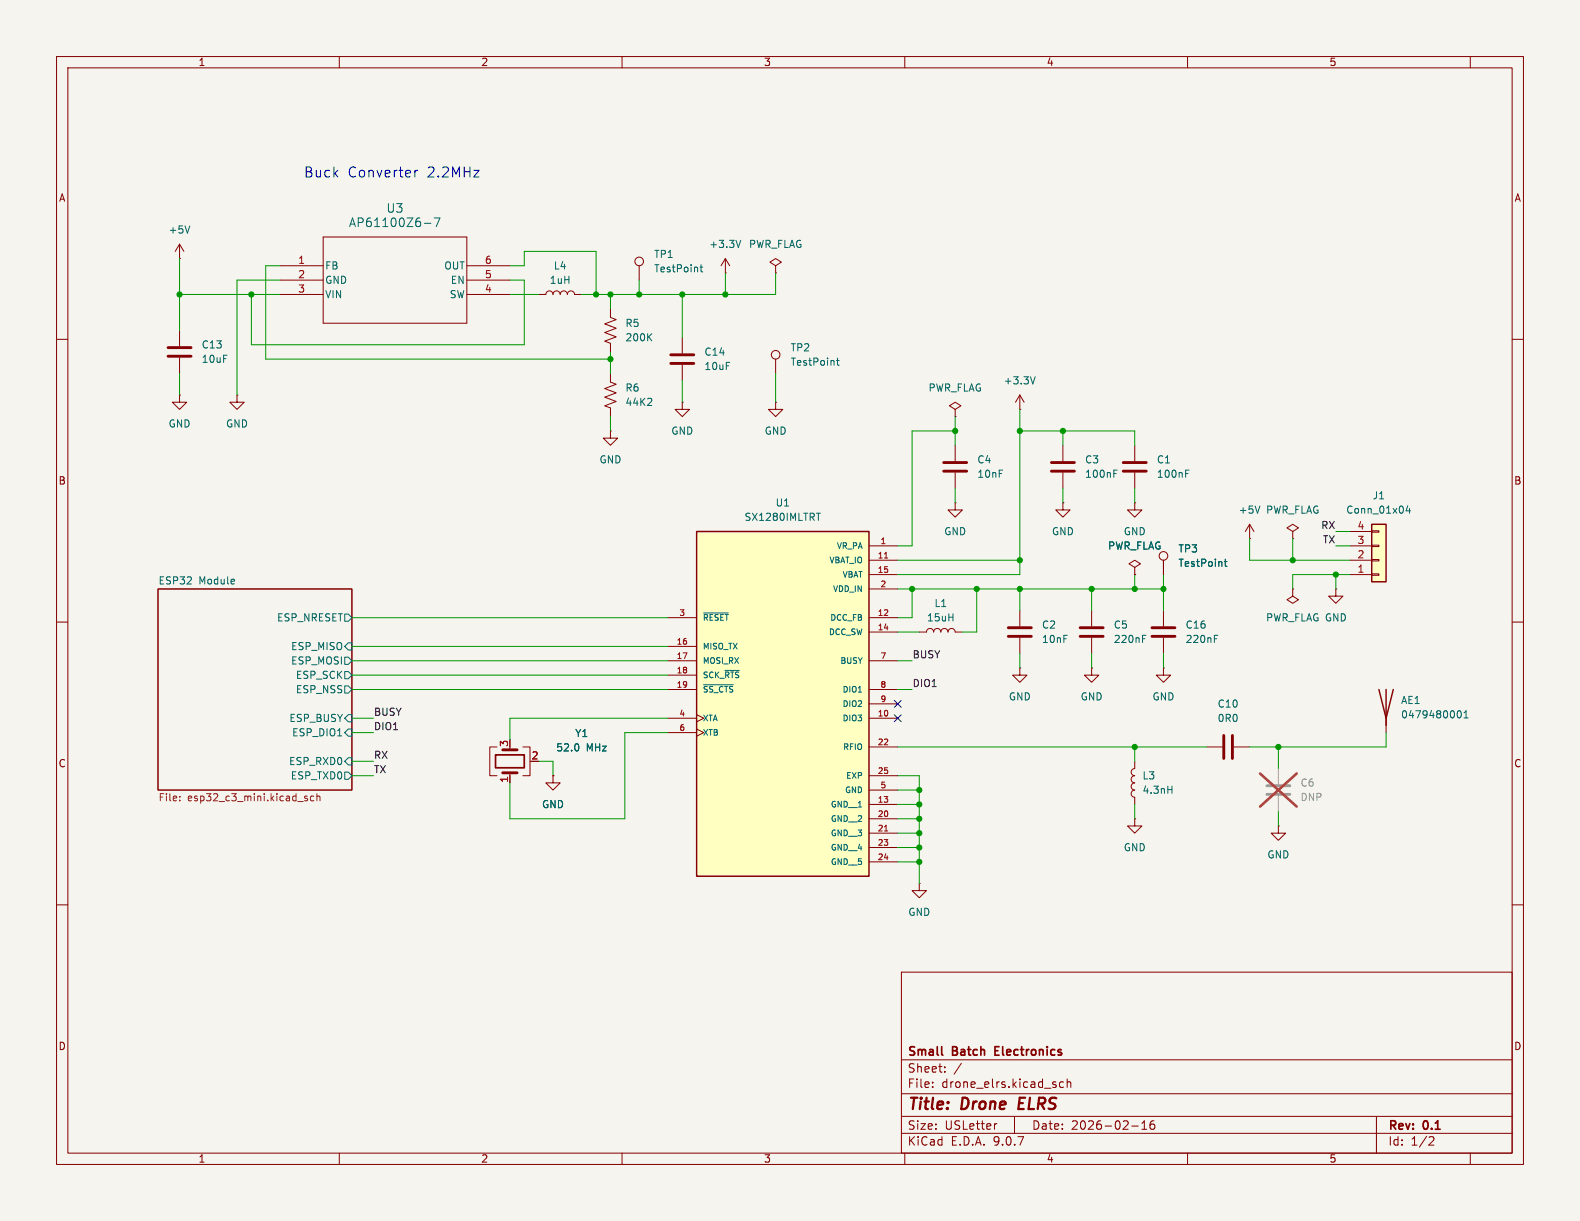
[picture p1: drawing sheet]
<svg xmlns="http://www.w3.org/2000/svg" width="279mm" height="216mm" viewBox="0 0 279 216" stroke-linecap="round" stroke-linejoin="round" font-family="sans-serif">
<path d="M0 0h279.4v215.9h-279.4z" fill="#f5f4ef" stroke="#f5f4ef" stroke-width=".18"/>
<g fill="none" stroke="#840000" stroke-width=".18">
<path d="M10 10h259.4v195.9h-259.4zM12 12h255.4v191.9h-255.4zM60 10v2M110 10v2M160 10v2M210 10v2M260 10v2M10 60h2M107.9 66v1.6l1.1 .3-2.1 .8 2.1 .8-2.1 .7 2.1 .8-2.1 .8 1 .3v1.6M137.2 71.1v1.3h1.2l-1.2 1.3-1.3-1.3h1.3M137.2 71.1h.1M137.2 63.5v2.5"/>
<path d="M267.4 60h2M10 110h2M27.9 104.1h34.3v35.6h-34.3zM236.2 104.1v1.3h1.3l-1.3 1.3-1.3-1.3h1.3M236.2 104.1h.1M267.4 110h2M10 160h2M159.4 171.9h108v32h-108zM267.4 160h2M159.4 197.4h108M159.4 193.4h108M159.4 187.4h108"/>
<path d="M164.9 192.1v.2M164.9 191.4v.1M167.1 189.4v.2M167.1 188.7v.1M170 188l-1.3 1.9M176.3 198.7l-.3 .1M179.4 197.4v3M188.1 191.4l-.5-.1-.2 .3v.4l.1 .2h.6M188.7 191.4l.2-.1 .4 .1 .1 .9M188.7 190.8v1.5M200.1 199.1h1.2M201.9 199.7h.9"/>
<path d="M201.9 198.6l.5-.4v1.5M204.1 198.2a.59 .59 0 0 0-.7 .6v.6l.1 .2 .4 .1 .2-.2 .1-.5-.1-.2h-.5l-.2 .2M243.4 197.4v6.5M60 203.9v2M110 203.9v2M159.4 200.4h108M160 203.9v2M210 203.9v2M252.9 201l.5 .1 .2 .3-1 1.1h1M260 203.9v2"/>
<circle cx="137.2" cy="62.7" r=".76"/>
</g>
<path d="M180.3 194.1l-.2 2h.9" fill="none" stroke="#840000" stroke-width=".4"/>
<path d="M166.5 186.4l.2 .2M176 185.8h.5M176.7 185.1h-.7v1.5h.7" fill="none" stroke="#840000" stroke-width=".3"/>
<path d="M115.1 70.5l.2 .2-.1 .3-.7 .7h.8M147.9 63.7h.5M148.1 63.3v1.1l.3 .2M61 116.2h.6l.6 .6-.6 .7h-.6zM61 108.6h.6l.6 .6-.6 .7h-.6zM61 118.7h.6l.6 .7-.6 .6h-.6zM61.6 113.7h.6v1.2h-.6l-.6-.6zM61 121.3h.6l.6 .6-.6 .7h-.6zM61 136.5h.6l.6 .7-.6 .6h-.6zM61.6 126.4h.6v1.2h-.6l-.6-.6zM61.6 128.9h.6v1.3h-.6l-.6-.7zM61.6 134h.6v1.3h-.6l-.6-.7z" fill="none" stroke="#006464" stroke-width=".18"/>
<path d="M31.8 141.5v.1M31.8 140.8v.1M53.9 141l.5 .4-.2 .2-.3-.1M54.3 140.8h-.3l-.1 .1M55.5 140.8h-.4l-.2 .2 .1 .5h.5M56 140.9l.2-.1h.3l.1 .8M56 140.3v1.3" fill="none" stroke="#725600" stroke-width=".18"/>
<path d="M123.2 94h30.5v60.9h-30.5z" fill="#ffffc2"/>
<path d="M123.2 94h30.5v60.9h-30.5z" fill="none" stroke="#840000" stroke-width=".25"/>
<g fill="none" stroke="#840000" stroke-width=".18">
<path d="M107.9 54.6v1.5l1.1 .4-2.1 .8 2.1 .7-2.1 .8 2.1 .8-2.1 .7 1 .4v1.5M128.3 48.3h.1M128.3 45.7l-.8 1.3M128.3 45.7l.7 1.3M128.3 45.7v2.6M137.2 47l1-.6-1-.7-1.1 .7 1.1 .6v1.3M137.2 48.3h.1M107.9 76.2v1.3h1.3l-1.3 1.2-1.2-1.2h1.2M107.9 76.2h.1M120.6 71.1v1.3h1.3l-1.3 1.3-1.2-1.3h1.2M120.6 71.1h.1M168.9 72.4l1-.6-1-.7-1 .7 1 .6v1.3"/>
<path d="M168.9 73.7h.1M168.9 78.7v2.8M180.3 72.4h.1M180.3 69.9v2.5M180.3 69.9l-.7 1.2M180.3 69.9l.8 1.2M188 78.7v2.8M153.7 96.5h5M153.7 99.1h5M168.9 88.9v1.3h1.3l-1.3 1.2-1.3-1.2h1.3M168.9 88.9h.1M168.9 83.6v2.8"/>
<path d="M188 88.9v1.3h1.2l-1.2 1.2-1.3-1.2h1.3M188 88.9h.1M188 83.6v2.8M118.1 109.2h5.1M118.1 114.3h5.1M118.1 116.8h5.1M118.1 119.4h5.1M153.7 109.2h5M153.7 116.8h5M153.7 101.6h5M153.7 104.1h5M153.7 111.8h5"/>
<path d="M180.3 118.1v1.3h1.3l-1.3 1.3-1.2-1.3h1.2M180.3 118.1h.1M180.3 108v2.7M180.3 112.8v2.8M228.6 104.1v1.3l1 .6-1 .7-1-.7 1-.6M228.6 104.1h.1M118.1 121.9h5.1M118.1 127h5.1M118.1 129.5h5.1M123.2 126.4l1.3 .6-1.3 .6M123.2 128.9l1.3 .6-1.3 .7M153.7 121.9h5"/>
<path d="M153.7 127h5M153.7 124.5h5M153.7 132.1h5M153.7 137.2h5M153.7 139.7h5M153.7 142.2h5M153.7 144.8h5M153.7 147.3h5M153.7 149.9h5M153.7 152.4h5"/>
</g>
<path d="M114.7 59.5l.6 .8M115.3 59l-.8 .7M131 42.5l-.4 1.3M183.1 66.6l-.5 1.3M144.4 90.7h.7M197 83.7h.4M197 83.1h.6M124.4 108.4h4.4M128.2 118.5h2.5M124.4 121.1h5.3" fill="none" stroke="#006464" stroke-width=".18"/>
<path d="M156.4 98.7h.6M156.4 146.9h.6" fill="none" stroke="#a90000" stroke-width=".18"/>
<path d="M166.9 81.8h4M166.9 83.3h4M185.9 81.8h4.1M185.9 83.3h4.1M178.3 111h4.1M178.3 112.5h4.1" fill="none" stroke="#840000" stroke-width=".51"/>
<path d="M242.6 92.7h2.5v10.2h-2.5z" fill="#ffffc2"/>
<path d="M242.6 92.7h2.5v10.2h-2.5zM243.8 121.9l1.3 5.1 1.3-5.1M245.1 121.9v6.4" fill="none" stroke="#840000" stroke-width=".25"/>
<g fill="none" stroke="#840000" stroke-width=".18">
<path d="M31.7 45.7h.1M31.7 43.2l-.7 1.3M31.7 43.2l.8 1.3M31.7 43.2v2.5M31.7 58.4v2.8M49.5 52.1h7.6M49.5 49.5h7.6M49.5 47h7.6M57.1 41.9h25.4v15.3h-25.4zM82.5 52.1h7.7M82.5 49.5h7.7M82.5 47h7.7"/>
<path d="M95.2 52.1h1.3a.64 .64 0 0 1 .7-.7 .64 .64 0 0 1 .6 .7 .64 .64 0 0 1 .6-.7 .64 .64 0 0 1 .7 .7 .64 .64 0 0 1 .6-.7 .64 .64 0 0 1 .6 .7 .64 .64 0 0 1 .7-.7 .64 .64 0 0 1 .6 .7h1.3M113 47v2.5M120.6 59.7v2.8M31.7 69.9v1.2h1.3l-1.3 1.3-1.2-1.3h1.2M31.7 69.9h.1M31.7 63.2v2.8M41.9 69.9v1.2h1.3l-1.3 1.3-1.3-1.3h1.3M41.9 69.9h.1M120.6 64.5v2.8M200.7 78.7v2.8M200.7 88.9v1.3h1.2l-1.2 1.2-1.3-1.2h1.3M200.7 88.9h.1"/>
<path d="M200.7 83.6v2.8M205.7 99.1v2.5M221 95.3h.1M221 92.7l-.8 1.3M221 92.7l.7 1.3M221 92.7v2.6M228.6 94l1-.7-1-.6-1 .6 1 .7v1.3M228.6 95.3h.1M238.8 99.1h3.8M238.8 96.5h3.8M238.8 94h3.8M242.6 98.9h1.2v.3h-1.2z"/>
<path d="M242.6 96.4h1.2v.2h-1.2zM242.6 93.9h1.2v.2h-1.2zM162.6 111.8h1.2a.64 .64 0 0 1 .7-.7 .64 .64 0 0 1 .6 .7 .64 .64 0 0 1 .6-.7 .64 .64 0 0 1 .7 .7 .64 .64 0 0 1 .6-.7 .64 .64 0 0 1 .6 .7 .64 .64 0 0 1 .7-.7 .64 .64 0 0 1 .6 .7h1.3M193 118.1v1.3h1.3l-1.3 1.3-1.2-1.3h1.2M193 118.1h.1M193 108v2.7M193 112.8v2.8M200.7 100.3l1-.6-1-.6-1.1 .6 1.1 .6v1.3M200.7 101.6h.1M205.7 118.1v1.3h1.3l-1.3 1.3-1.2-1.3h1.2M205.7 118.1h.1M205.7 108v2.7"/>
<path d="M205.7 112.8v2.8M238.8 101.6h3.8M242.6 101.5h1.2v.2h-1.2zM87.9 132.1h-1.3v5.1h1.3M90.2 136.7v1.7M92.5 132.1h1.2v5.1h-1.2M97.8 137.2v1.2h1.3l-1.3 1.3-1.3-1.3h1.3M97.8 137.2h.1M200.7 134.6v1.3a.64 .64 0 0 0-.7 .6 .64 .64 0 0 0 .7 .7 .64 .64 0 0 0-.7 .6 .64 .64 0 0 0 .7 .6 .64 .64 0 0 0-.7 .7 .64 .64 0 0 0 .7 .6 .63 .63 0 0 0-.7 .6 .63 .63 0 0 0 .7 .7v1.2M213.4 132.1h2.8M218.2 132.1h2.8M245.1 127v2.5"/>
<path d="M162.6 156.2v1.3h1.2l-1.2 1.3-1.3-1.3h1.3M162.6 156.2h.1M200.7 144.8v1.3h1.2l-1.2 1.2-1.3-1.2h1.3M200.7 144.8h.1M226.1 146.1v1.2h1.2l-1.2 1.3-1.3-1.3h1.3M226.1 146.1h.1"/>
<circle cx="113" cy="46.2" r=".76"/>
<circle cx="205.7" cy="98.3" r=".76"/>
</g>
<g fill="none" stroke="#006464" stroke-width=".18">
<path d="M33.6 39.9l-.5 1.3M75 39.5h1.2M76.8 38.5h1l-.7 1.6M123.8 47.2h.5M124 46.8v1.1l.3 .2M209.7 83.7h.4M209.7 83.1h.6M216.5 99.3h.5M216.7 98.9v1.1l.3 .1M222.8 89.5l-.4 1.2M249 89.4l-.4 .9h.8M249.3 89.9v.8"/>
<path d="M202 112.9h.5M202 112.3h.6M214.7 112.9h.5M214.7 112.3h.6M102.2 131.6l.2 .4-.2 .7M206.5 139.6h.7M207.2 139v1.3M257.7 125.9l.3-.2a.68 .68 0 0 1 .4 .6 .68 .68 0 0 1-.4 .6l-.3-.2M258.9 126.9h.7M258.9 126l.4-.3v1.2"/>
</g>
<g fill="none" stroke="#840000" stroke-width=".51">
<path d="M29.7 61.5h4.1M29.7 63h4.1M118.6 62.7h4.1M118.6 64.3h4.1M198.6 81.8h4.1M198.6 83.3h4.1M191 111h4.1M191 112.5h4.1M203.7 111h4.1M203.7 112.5h4.1M88.9 136.7h2.5M88.9 132.6h2.5"/>
<path d="M216.4 130v4.1M217.9 130v4.1"/>
</g>
<path d="M224 138.9h4.1M224 140.5h4.1" fill="none" stroke="#9c9b98" stroke-width=".51"/>
<path d="M226.1 135.9v2.8M226.1 140.7v2.8" fill="none" stroke="#9c9b98" stroke-width=".18"/>
<path d="M222.8 136.8l6.5 5.8M229.3 136.8l-6.5 5.8" fill="none" stroke="#e12e31" stroke-width=".46"/>
<path d="M87.6 133.5h5.1v2.3h-5.1z" fill="none" stroke="#840000" stroke-width=".3"/>
<g fill="none" stroke="#009600" stroke-width=".18">
<path d="M31.7 52.1h17.8M31.7 45.7v12.7M49.5 49.5h-7.6v20.4M49.5 47h-2.5v16.5h60.9M90.2 52.1h5M90.2 47h2.5v-2.5h12.7v7.6M90.2 49.5h2.5v11.5h-48.3v-8.9M107.9 52.1v2.5M113 49.5v2.6M120.6 52.1v7.6M128.3 48.3v3.8M137.2 48.3v3.8h-34.3"/>
<path d="M31.7 66v3.9M107.9 62.2v3.8M107.9 73.7v2.5M120.6 67.3v3.8M137.2 66v5.1M168.9 76.2h-7.6v20.3h-2.6M168.9 73.7v5M180.3 72.4v29.2h-21.6M180.3 76.2h20.4v2.5M188 76.2v2.5M158.7 99.1h21.6M168.9 86.4v2.5"/>
<path d="M188 86.4v2.5M200.7 86.4v2.5M221 95.3v3.8h17.8M228.6 95.3v3.8M236.2 94h2.6M236.2 96.5h2.6M62.2 116.8h55.9M62.2 109.2h55.9M62.2 114.3h55.9M62.2 119.4h55.9M158.7 116.8h2.6M158.7 104.1h47"/>
<path d="M158.7 111.8h3.9M161.3 104.1v5.1h-2.6M172.7 104.1v7.7h-2.5M180.3 104.1v3.9M180.3 115.6v2.5M193 104.1v3.9M193 115.6v2.5M200.7 101.6v2.5M205.7 101.6v6.4M205.7 115.6v2.5M236.2 101.6v2.5M238.8 101.6h-10.2v2.5"/>
<path d="M62.2 127h3.8M62.2 134.6h3.8M62.2 137.2h3.8M62.2 129.5h3.8M62.2 121.9h55.9M95.2 134.6h2.6v2.6M118.1 127h-27.9v3.8M118.1 129.5h-7.6v15.3h-20.3v-6.4M158.7 137.2h3.9v19M158.7 121.9h2.6M158.7 132.1h54.7M158.7 139.7h3.9"/>
<path d="M200.7 132.1v2.5M226.1 132.1v3.8M245.1 129.5v2.6h-24.1M158.7 144.8h3.9M158.7 149.9h3.9M158.7 152.4h3.9M158.7 147.3h3.9M158.7 142.2h3.9M200.7 142.2v2.6M226.1 143.5v2.6"/>
</g>
<path d="M158.1 126.4l1.3 1.2M158.1 123.9l1.3 1.2M159.4 126.4l-1.3 1.2M159.4 123.9l-1.3 1.2" fill="none" stroke="#000084" stroke-width=".18"/>
<path d="M73.4 30.1v1.2M73.9 30.1l-.4 .1-.1 .3" fill="none" stroke="#0000c2" stroke-width=".18"/>
<g fill="#009600" stroke="#009600" stroke-width=".18">
<circle cx="31.7" cy="52.1" r=".46"/>
<circle cx="44.4" cy="52.1" r=".46"/>
<circle cx="105.4" cy="52.1" r=".46"/>
<circle cx="200.7" cy="104.1" r=".46"/>
<circle cx="172.7" cy="104.1" r=".46"/>
<circle cx="180.3" cy="104.1" r=".46"/>
<circle cx="161.3" cy="104.1" r=".46"/>
<circle cx="180.3" cy="99.1" r=".46"/>
<circle cx="162.6" cy="144.8" r=".46"/>
<circle cx="162.6" cy="147.3" r=".46"/>
<circle cx="162.6" cy="139.7" r=".46"/>
<circle cx="162.6" cy="142.2" r=".46"/>
<circle cx="162.6" cy="149.9" r=".46"/>
<circle cx="200.7" cy="132.1" r=".46"/>
<circle cx="226.1" cy="132.1" r=".46"/>
<circle cx="228.6" cy="99.1" r=".46"/>
<circle cx="205.7" cy="104.1" r=".46"/>
<circle cx="188" cy="76.2" r=".46"/>
<circle cx="180.3" cy="76.2" r=".46"/>
<circle cx="236.2" cy="101.6" r=".46"/>
<circle cx="193" cy="104.1" r=".46"/>
<circle cx="168.9" cy="76.2" r=".46"/>
<circle cx="162.6" cy="152.4" r=".46"/>
<circle cx="128.3" cy="52.1" r=".46"/>
<circle cx="107.9" cy="63.5" r=".46"/>
<circle cx="107.9" cy="52.1" r=".46"/>
<circle cx="113" cy="52.1" r=".46"/>
<circle cx="120.6" cy="52.1" r=".46"/>
</g>
<g font-size="2.8" fill="#840000">
<text x="160.4" y="196.8">Title:</text>
<text x="170.1" y="196.8">Drone</text>
<text x="181" y="196.8">ELRS</text>
</g>
<g font-size="2.5" fill="#0000c2">
<text x="53.7" y="31.6">Buck</text>
<text x="61.5" y="31.6">Converter</text>
<text x="75.5" y="31.6">2.2MHz</text>
</g>
<g font-size="2.1" fill="#006464">
<text x="61.6" y="40.4">AP61100Z6-7</text>
<text x="68.2" y="37.8">U3</text>
</g>
<g font-size="2.1" fill="#840000">
<text x="160.4" y="189.9">Sheet:</text>
<text x="160.4" y="187.1">Small</text>
<text x="168.5" y="187.1">Batch</text>
<text x="176.6" y="187.1">Electronics</text>
<text x="160.4" y="192.6">File:</text>
<text x="166.5" y="192.6">drone_elrs.kicad_sch</text>
<text x="160.4" y="202.8">KiCad</text>
<text x="160.4" y="200">Size:</text>
<text x="167.1" y="200">USLetter</text>
<text x="168.1" y="202.8">E.D.A.</text>
<text x="175.7" y="202.8">9.0.7</text>
<text x="182.4" y="200">Date:</text>
<text x="189.4" y="200">2026-02-16</text>
<text x="245.4" y="200.2">Rev:</text>
<text x="245.4" y="202.8">Id:</text>
<text x="249.5" y="202.8">1/2</text>
<text x="251.8" y="200.2">0.1</text>
</g>
<g font-size="1.8" fill="#840000">
<text x="35" y="11.9">1</text>
<text x="85" y="11.9">2</text>
<text x="135" y="11.9">3</text>
<text x="185" y="11.9">4</text>
<text x="235" y="11.9">5</text>
<text x="10.3" y="35.9">A</text>
<text x="267.7" y="35.9">A</text>
<text x="10.3" y="85.9">B</text>
<text x="267.7" y="85.9">B</text>
<text x="10.3" y="135.9">C</text>
<text x="267.7" y="135.9">C</text>
<text x="10.3" y="185.9">D</text>
<text x="267.7" y="185.9">D</text>
<text x="35" y="205.8">1</text>
<text x="85" y="205.8">2</text>
<text x="135" y="205.8">3</text>
<text x="185" y="205.8">4</text>
<text x="235" y="205.8">5</text>
</g>
<g font-size="1.8" fill="#006464">
<text x="29.7" y="41.5">+5V</text>
<text x="57.4" y="47.9">FB</text>
<text x="78.5" y="47.9">OUT</text>
<text x="97.8" y="47.9">L4</text>
<text x="115.6" y="45.8">TP1</text>
<text x="125.3" y="44">+3.3V</text>
<text x="132.3" y="44">PWR_FLAG</text>
<text x="57.4" y="52.9">VIN</text>
<text x="57.4" y="50.4">GND</text>
<text x="79.4" y="52.9">SW</text>
<text x="79.6" y="50.4">EN</text>
<text x="97.1" y="50.4">1uH</text>
<text x="115.6" y="48.4">TestPoint</text>
<text x="110.5" y="58">R5</text>
<text x="35.6" y="61.8">C13</text>
<text x="35.6" y="64.4">10uF</text>
<text x="110.5" y="60.6">200K</text>
<text x="124.5" y="63.1">C14</text>
<text x="124.5" y="65.6">10uF</text>
<text x="139.7" y="62.3">TP2</text>
<text x="139.7" y="64.9">TestPoint</text>
<text x="110.5" y="69.4">R6</text>
<text x="110.5" y="72">44K2</text>
<text x="164.1" y="69.4">PWR_FLAG</text>
<text x="177.4" y="68.2">+3.3V</text>
<text x="29.7" y="75.8">GND</text>
<text x="39.9" y="75.8">GND</text>
<text x="118.6" y="77.1">GND</text>
<text x="135.1" y="77.1">GND</text>
<text x="105.9" y="82.1">GND</text>
<text x="172.7" y="82.1">C4</text>
<text x="191.8" y="82.1">C3</text>
<text x="204.5" y="82.1">C1</text>
<text x="137.1" y="89.8">U1</text>
<text x="172.7" y="84.7">10nF</text>
<text x="191.8" y="84.7">100nF</text>
<text x="204.5" y="84.7">100nF</text>
<text x="242.6" y="88.5">J1</text>
<text x="131.6" y="92.3">SX1280IMLTRT</text>
<text x="166.9" y="94.8">GND</text>
<text x="185.9" y="94.8">GND</text>
<text x="198.6" y="94.8">GND</text>
<text x="218.9" y="91">+5V</text>
<text x="223.8" y="91">PWR_FLAG</text>
<text x="238" y="91">Conn_01x04</text>
<text x="195.8" y="97.4">PWR_FLAG</text>
<text x="208.3" y="97.9">TP3</text>
<text x="208.3" y="100.4">TestPoint</text>
<text x="27.9" y="103.4">ESP32</text>
<text x="35.2" y="103.4">Module</text>
<text x="165.1" y="107.5">L1</text>
<text x="48.9" y="110.1">ESP_NRESET</text>
<text x="163.8" y="110.1">15uH</text>
<text x="184.2" y="111.4">C2</text>
<text x="184.2" y="113.9">10nF</text>
<text x="196.9" y="111.4">C5</text>
<text x="196.9" y="113.9">220nF</text>
<text x="209.6" y="113.9">220nF</text>
<text x="209.6" y="111.4">C16</text>
<text x="223.8" y="110.1">PWR_FLAG GND</text>
<text x="51.4" y="117.7">ESP_MOSI</text>
<text x="51.4" y="115.2">ESP_MISO</text>
<text x="52.2" y="122.8">ESP_NSS</text>
<text x="52.2" y="120.2">ESP_SCK</text>
<text x="178.3" y="124.1">GND</text>
<text x="191" y="124.1">GND</text>
<text x="203.7" y="124.1">GND</text>
<text x="215.2" y="125.3">C10</text>
<text x="247.7" y="124.7">AE1</text>
<text x="51.1" y="127.9">ESP_BUSY</text>
<text x="51.6" y="130.4">ESP_DIO1</text>
<text x="101.6" y="130.5">Y1</text>
<text x="215.2" y="127.9">0R0</text>
<text x="247.7" y="127.2">0479480001</text>
<text x="51" y="135.5">ESP_RXD0</text>
<text x="98.3" y="133.1">52.0</text>
<text x="103.7" y="133.1">MHz</text>
<text x="51.3" y="138">ESP_TXD0</text>
<text x="95.8" y="143.1">GND</text>
<text x="201.9" y="140.6">4.3nH</text>
<text x="201.9" y="138">L3</text>
<text x="198.6" y="150.7">GND</text>
<text x="224" y="152">GND</text>
<text x="160.5" y="162.2">GND</text>
</g>
<g font-size="1.8" fill="#a90000">
<text x="52.6" y="46.7">1</text>
<text x="85.7" y="46.7">6</text>
<text x="52.6" y="51.8">3</text>
<text x="52.6" y="49.3">2</text>
<text x="85.7" y="49.3">5</text>
<text x="85.7" y="51.8">4</text>
<text x="240" y="93.7">4</text>
<text x="240" y="101.3">1</text>
<text x="240" y="98.8">2</text>
<text x="240" y="96.3">3</text>
<text x="89.9" y="132.2" transform="rotate(-90 89.9 132.2)">3</text>
<text x="93.9" y="134.4">2</text>
<text x="89.9" y="138.5" transform="rotate(-90 89.9 138.5)">1</text>
</g>
<g font-size="1.8" fill="#0f0f0f">
<text x="233.5" y="93.6">RX</text>
<text x="233.8" y="96.2">TX</text>
<text x="161.3" y="116.5">BUSY</text>
<text x="161.3" y="121.6">DIO1</text>
<text x="66" y="126.7">BUSY</text>
<text x="66" y="129.2">DIO1</text>
<text x="66" y="136.8">TX</text>
<text x="66" y="134.3">RX</text>
</g>
<g font-size="1.8" fill="#725600">
<text x="27.9" y="142">File:</text>
<text x="33.2" y="142">esp32_c3_mini.kicad_sch</text>
</g>
<g font-size="1.8" fill="#939391">
<text x="229.9" y="139.3">C6</text>
<text x="229.9" y="141.8">DNP</text>
</g>
<g font-size="1.4" fill="#006464">
<text x="146.5" y="99.8">VBAT_IO</text>
<text x="147.9" y="97.3">VR_PA</text>
<text x="147.2" y="104.9">VDD_IN</text>
<text x="148.9" y="102.3">VBAT</text>
<text x="124.2" y="110">~{RESET}</text>
<text x="146.4" y="112.5">DCC_SW</text>
<text x="146.7" y="110">DCC_FB</text>
<text x="124.2" y="115">MISO_TX</text>
<text x="124.2" y="117.6">MOSI_RX</text>
<text x="148.5" y="117.6">BUSY</text>
<text x="124.2" y="120.1">SCK_~{RTS}</text>
<text x="124.2" y="122.7">~{SS_CTS}</text>
<text x="148.9" y="122.7">DIO1</text>
<text x="148.9" y="125.2">DIO2</text>
<text x="124.2" y="127.7">XTA</text>
<text x="124.2" y="130.3">XTB</text>
<text x="148.9" y="127.7">DIO3</text>
<text x="149" y="132.8">RFIO</text>
<text x="149.5" y="137.9">EXP</text>
<text x="146.8" y="143">GND__1</text>
<text x="149.3" y="140.4">GND</text>
<text x="146.8" y="145.5">GND__2</text>
<text x="146.8" y="148.1">GND__3</text>
<text x="146.8" y="150.6">GND__4</text>
<text x="146.8" y="153.1">GND__5</text>
</g>
<g font-size="1.4" fill="#a90000">
<text x="155.1" y="98.8">11</text>
<text x="155.1" y="101.3">15</text>
<text x="155.6" y="96.3">1</text>
<text x="155.6" y="103.9">2</text>
<text x="120" y="109">3</text>
<text x="155.1" y="111.5">14</text>
<text x="155.1" y="109">12</text>
<text x="119.6" y="114">16</text>
<text x="119.6" y="116.6">17</text>
<text x="119.6" y="119.1">18</text>
<text x="155.6" y="116.6">7</text>
<text x="119.6" y="121.7">19</text>
<text x="155.6" y="121.7">8</text>
<text x="155.6" y="124.2">9</text>
<text x="120" y="126.7">4</text>
<text x="120" y="129.3">6</text>
<text x="155.1" y="126.7">10</text>
<text x="155.1" y="131.8">22</text>
<text x="155.1" y="136.9">25</text>
<text x="155.1" y="142">13</text>
<text x="155.6" y="139.4">5</text>
<text x="155.1" y="144.5">20</text>
<text x="155.1" y="147.1">21</text>
<text x="155.1" y="149.6">23</text>
<text x="155.1" y="152.1">24</text>
</g>
</svg>
